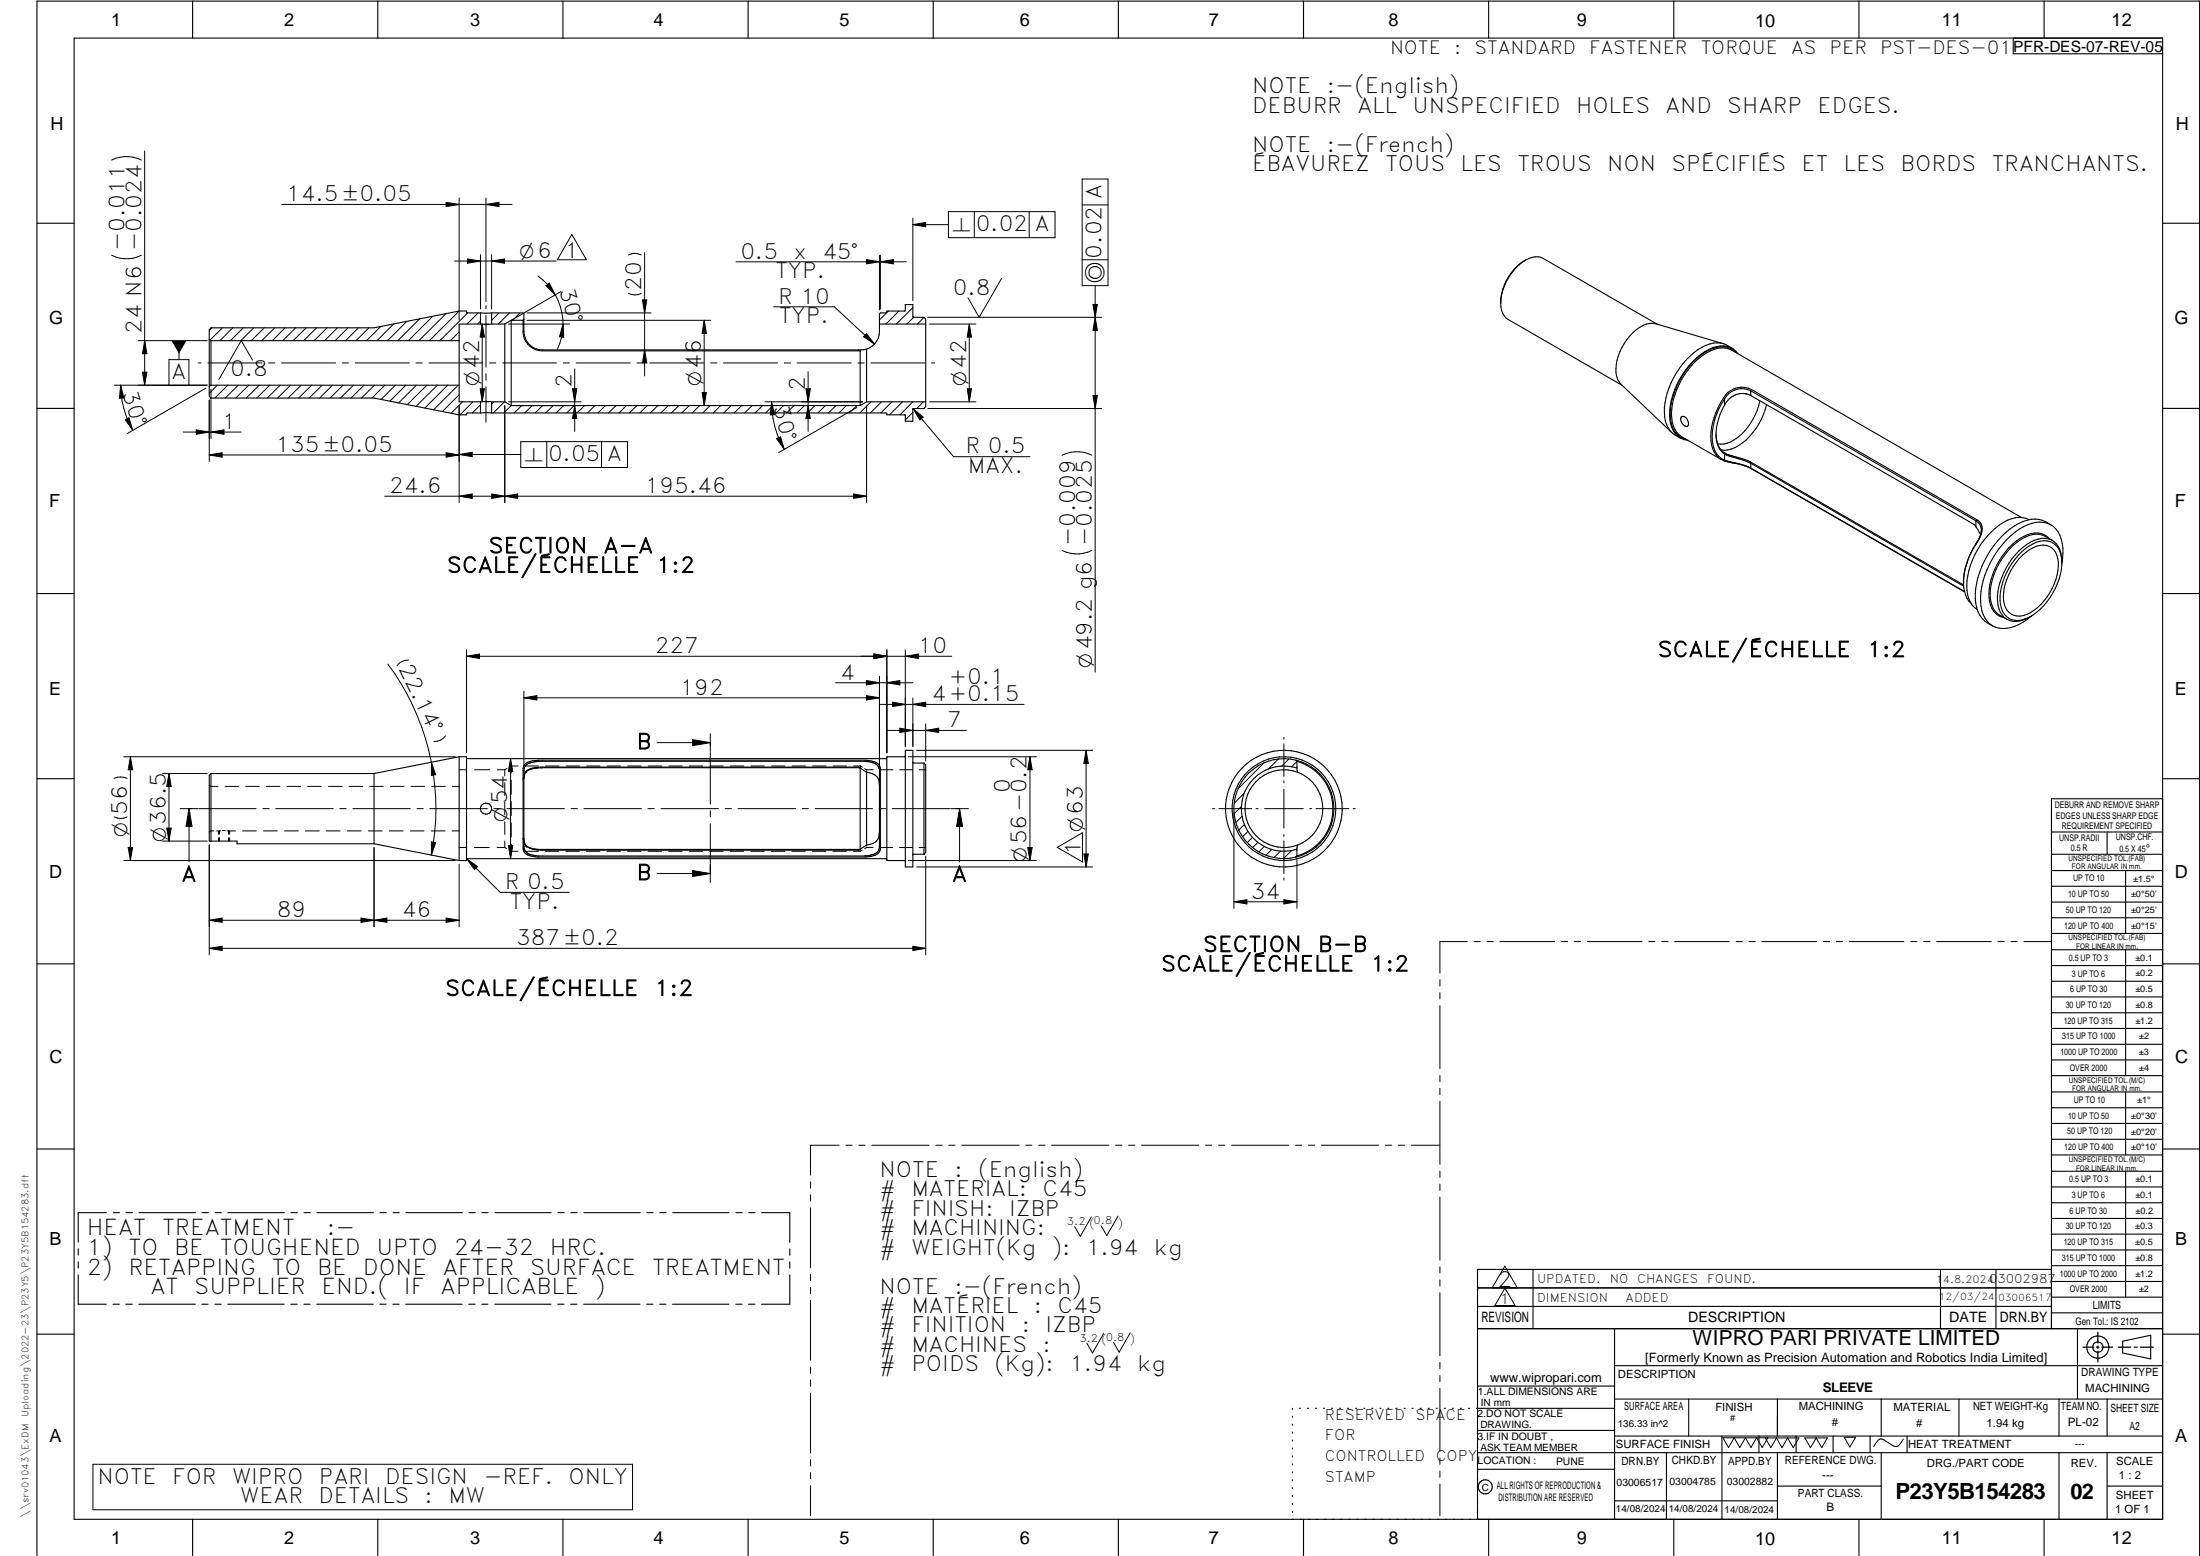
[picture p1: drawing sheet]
<svg xmlns="http://www.w3.org/2000/svg" width="594mm" height="420mm" viewBox="0 0 594 420" stroke-linecap="round" stroke-linejoin="round" font-family="sans-serif">
<g fill="none" stroke="#000" stroke-width=".3">
<path d="M20 10.3h564v400h-564zM52 .3v10M102 .3v10M152 .3v10M202 .3v10M252 .3v10M302 .3v10M352 .3v10M402 .3v10M452 .3v10M502 .3v10M543.6 10.3v4.2h40.4"/>
<path d="M552 .3v10M10 60.3h10M411.9 70.2a13.8 13.8 0 0 0-6.6 11.7M411.9 70.2a4.8 4.8 0 0 1 4.8-.4l30.8 17.7M411.9 70.2a15.2 15.2 0 0 0-6.6 10.6M584 60.3h10M56.5 91.7l.5 .3M57 92v12M57 92h67M129.7 84.5h3.1M129.7 87.5h-5.7v21h5.7M129.7 84.5h-3.5l-.2-.5h-2l-23 4.5h-44l-.5 .5v18l.5 .5h44l23 4.5h2l.2-.5h3.5"/>
<path d="M129.7 84.5v3M132.8 87.5h-3.1M132.8 84.5h8.5l.2 .3v4.7M132.8 84.5v3M132.8 87.5h3.5M136.3 87.5v21M138 86.5v23M138 86.5l-1.7 1M138 86.5h3.3M141.3 86.5v3.2M141.3 89.7a5.2 5.2 0 0 0 5.2 5h85.8M141.5 86.2l-.2 .3"/>
<path d="M141.5 89.5a5 5 0 0 0 5 5h86l1.5-.2M141.5 89.5l-.2 .2M231.9 94.5l.4 .2M232.3 94.7v14.8M234 94.3a5 5 0 0 0 3.5-4.8v-4.7l.2-.3h1.5l.2-.1 .1-.4 4.9-.1 .1-1.6h2v3.3l3 .1 .5 .5v23.6l-.5 .5-3 .1v3.3h-2l-.1-1.6-4.9-.1-.1-.4-.2-.1h-106.4M234 94.3v14.2M237.5 87.5h12.5M405.3 81.9a4.8 4.8 0 0 0 1.9 4.3l30.8 17.8M405.3 81.4v.5M465.3 92.8l-18.2-5.4a7.4 7.4 0 0 0-6.9 3.2 13.6 13.6 0 0 0-3.7 11l.3 .8 .9 1.3 13.7 13.1M467.7 94a7 7 0 0 0-8.1-.2 21.6 21.6 0 0 0-10.2 17.6 6.9 6.9 0 0 0 4.3 6.9M468.8 95.2a5.8 5.8 0 0 0-7.2-.7 20.8 20.8 0 0 0-10.5 18.6 5.6 5.6 0 0 0 4.2 5.5"/>
<path d="M469.3 95.5a5.5 5.5 0 0 0-6.9-1.6 21.1 21.1 0 0 0-11.5 16.9 7.6 7.6 0 0 0 2.8 7.5M10 110.3h10M57 104h67M57 104l-.5 .3M129.7 108.5h3.1M129.7 108.5v3M132.8 111.5h-3.1M132.8 108.5h3.5M132.8 108.5v3M136.3 108.5l1.7 1M138 109.5h94.3M234 108.5h16"/>
<path d="M234 108.5l-1.7 1M453.7 118.3l2.1 .6M454 112.6l.4-.2a1.82 1.82 0 0 1 1.3 2.7h-.2a1.95 1.95 0 0 1-1.5-2.5zM463.4 117.2a5.8 5.8 0 0 0 2.2 5.1M465.4 107.5a18 18 0 0 0-3.2 12.6 5.6 5.6 0 0 0 3.2 4.3M465.4 107.5l.3 .2M465.7 109.3a13.1 13.1 0 0 0-1.6 11.4l.4 .8 1.2 1.1M465.7 107.7v1.6M465.7 107.7a17 17 0 0 0-3 13.1 5 5 0 0 0 3 3.4M471.4 106.4h.1M472.8 106.8a5.3 5.3 0 0 0-7.1 2.5M472.8 105.5a5.3 5.3 0 0 0-7.1 2.2"/>
<path d="M472.8 105.5v1.3M472.8 106.8l60.3 34.8 .5 .6M472.8 105.5l60.8 35.1M472.9 105.2a5.7 5.7 0 0 0-7.5 2.3M472.9 105.2l-.1 .3M472.9 105.2l60.8 35.1M475.2 108.2a15.6 15.6 0 0 1-8.8 11.5l-.9 .2-1.7-.1M477 109.3a18 18 0 0 1-8.5 11.6 6.4 6.4 0 0 1-3.8 .6M584 110.3h10M464.8 124.1l-10.7-6.2a7.4 7.4 0 0 1-2.7-7.4 20.8 20.8 0 0 1 10.6-15.8 6.1 6.1 0 0 1 5.6-.1l78.3 45.1M465.4 124.4l5.8 1.4 1.7 .8M465.6 122.3l.1 .3"/>
<path d="M465.6 122.3l1.5 .6 4 1.1 1.8 .9M465.7 122.6l1.4 .6 3.9 1.1 1.8 .8M465.7 124.2l4.8 1.3 2.3 .9M465.7 122.6v1.6M465.7 124.2l-.3 .2M472.8 125.1v1.3M472.8 125.1l57.5 33.2M472.8 126.4l57.7 33.3M472.8 126.4l.1 .2M472.9 126.6l57.6 33.2M472.9 124.9l57.3 33M472.9 124.9l-.1 .2"/>
<path d="M530.2 157.1v.2M531.1 152a11.9 11.9 0 0 0 .6 10.3l.6 .6M533.6 142.2l1.2 2.2M533.6 140.6a2.95 2.95 0 0 1 1.2 3.8M533.6 146.9a20.2 20.2 0 0 0-3.3 9.3M533.6 140.6v1.6M533.6 146.9h.1M533.7 140.3l-.1 .3M533.7 140.3a2.95 2.95 0 0 1 1.2 4.2l-3.3 6.3M534.8 144.4l-1.2 2.5M545.9 149a8.2 8.2 0 0 1 7.6-2.8 5.2 5.2 0 0 1 3.3 5.2 18.3 18.3 0 0 1-8.9 15.3 4.9 4.9 0 0 1-7.1-1.6 13.6 13.6 0 0 1 1.7-11.7l1.6-2.4zM546.2 149.9a6.9 6.9 0 0 1 7.1-2.4 5.7 5.7 0 0 1 2.4 6.6 16.1 16.1 0 0 1-8.3 11.8 4.3 4.3 0 0 1-6.3-3.6 16 16 0 0 1 5.1-12.4z"/>
<path d="M547.9 140.3a7.7 7.7 0 0 0-8.1 1.5 21.7 21.7 0 0 0-8.7 17.6 6.5 6.5 0 0 0 2.8 5.2M553.3 145.4a5.4 5.4 0 0 0-6.8-.6 19.1 19.1 0 0 0-9.4 16.6 5.1 5.1 0 0 0 4 5.3M553.8 141.7a7.5 7.5 0 0 0-8.7-.3 24.3 24.3 0 0 0-11.7 20.2 7.7 7.7 0 0 0 4.7 7.4M554.2 145.9a6.6 6.6 0 0 0-5.4-1.5 15.3 15.3 0 0 0-9.2 8.1 14.7 14.7 0 0 0-1.7 10.9 5.9 5.9 0 0 0 4 3.8M556.8 152.2a11.2 11.2 0 0 0-1.6-9.4 6.5 6.5 0 0 0-7.7-1.1 22.6 22.6 0 0 0-10.9 12.1 16.7 16.7 0 0 0-1 12.2 6.1 6.1 0 0 0 2.4 3M556.8 151.6a5.6 5.6 0 0 0-3.7-6.1 9.1 9.1 0 0 0-7.9 3.2 19.3 19.3 0 0 0-5.8 13.6 5.8 5.8 0 0 0 2.5 4.9M10 160.3h10M548.4 166.4a6.4 6.4 0 0 1-6.5 .8M548.6 166.3a10.5 10.5 0 0 1-9.7 3.1l-.9-.4M584 160.3h10M10 210.3h10M57 208.9h44"/>
<path d="M57 208.9v18.2M57 208.9l-.5 .4v17.8h7.5v.7h37M101 208.9v18.9M124 204.3l-23 4.6M124 204.3h2v28.1h-2M124 204.3v28.1M126 204.6l.2 .3h113l.3-.3M141.3 208l.2 .2M141.5 208.2a2.91 2.91 0 0 1 2.8-2.5h90a2.94 2.94 0 0 1 3.1 2l.1 20.8M141.5 208.2v20.3M141.5 210v.2M141.9 206.2a8.8 8.8 0 0 1 4.6-.9h87.3a4.5 4.5 0 0 1 3.7 1.4l.2 .9v21.6a2.44 2.44 0 0 1-2.5 2.1l-1.6 .1h-87.1a8.3 8.3 0 0 1-4.6-.9l-.4-.5-.2-.9v-21.6l.1-.7z"/>
<path d="M232.1 207.3h-85.6a8.7 8.7 0 0 0-4.4 1.1M232.2 207.3l-.3-.2-87.2 .2a2.87 2.87 0 0 0-3.2 2.5M232.2 207.3l1.8 1.2M232.3 207.4v21.9M234 208.5v19.7M234 208.5a3.2 3.2 0 0 1 3.5 3.7M237.7 208l-.2 .2M244.5 204.1l-.2 .2h-4.8v28.1h4.8l.2 .2M244.5 202.6h2v31.5h-2zM246.5 205.8l.3 .2h2.7M249.5 206v24.7M249.5 206l.5 .5v23.7l-.5 .5"/>
<path d="M350 205.3l.2 .3M350 205.3a13.5 13.5 0 0 0-16.8 13.1 13.5 13.5 0 0 0 16.8 13M350 205.3a14.4 14.4 0 0 1 5.4 2.7M350.2 207.1l-.2 .2a11.5 11.5 0 0 0-14.8 11 11.5 11.5 0 0 0 14.8 11.1l.2 .2M350.2 205.6v1.9l.2 1M350.2 205.6a14.2 14.2 0 0 1 5 2.6M350.4 208.5a10.5 10.5 0 0 0-14.2 9.9 10.5 10.5 0 0 0 14.2 9.8M350.4 208.5a10.5 10.5 0 0 1 6.8 9.9 10.5 10.5 0 0 1-6.8 9.8M355.2 208.2a13.3 13.3 0 0 1 0 20.3M355.4 208l-.2 .2M355.4 208a13.6 13.6 0 0 1 0 20.7M584 215.7h-30v143.1"/>
<path d="M584 210.3h10M101 227.8l23 4.6M141.5 226.5a2.41 2.41 0 0 0 2.3 2.7l1.6 .2h86.7M141.5 228.5a2.41 2.41 0 0 0 2.5 2.4l1.6 .2h88a4.9 4.9 0 0 0 3.6-1.4l.3-1.2M141.5 228.5l-.2 .2M142.1 228.4a6.3 6.3 0 0 0 4.4 1.2h85.4l.3-.2M234 228.2l-1.8 1.2M237.5 228.5l.2 .2M237.5 224.5a3.2 3.2 0 0 1-3.5 3.7M239.5 232.1l-.3-.2h-113l-.2 .2M249.5 230.7h-2.7l-.3 .2M350.2 231.1l-.2 .3"/>
<path d="M350.4 228.2l-.2 1v1.9M355.2 228.5l.2 .2M355.2 228.5a14.2 14.2 0 0 1-5 2.6M355.4 228.7a14.4 14.4 0 0 1-5.4 2.7M554 224.7h30M554 230.7h30M554 235.1h30M554 239.3h30M569 224.7v6M574 235.1v17M554 243.6h30M554 247.8h30"/>
<path d="M554 252.1h30M554 256.5h30M574 256.5v33.9M10 260.3h10M554 260.7h30M554 265h30M554 269.2h30M554 273.5h30M554 277.7h30M584 260.3h10M554 282h30M554 286.2h30"/>
<path d="M554 290.4h30M554 294.9h30M554 299.1h30M574 294.9v17M10 310.3h10M554 303.4h30M554 307.6h30M554 311.9h30M554 316.3h30M574 316.3v34M584 310.3h10M21.1 337.2v1.7"/>
<path d="M28.7 327.4h-7.6v8M30.6 327.4h1.7M34 327.4h1.8M37.5 327.4h15.3M54.6 327.4h1.7M58.1 327.4h1.7M61.5 327.4h15.3M78.6 327.4h1.7M82.1 327.4h1.7M85.6 327.4h15.2M102.6 327.4h1.7M106.1 327.4h1.7"/>
<path d="M109.6 327.4h15.2M126.6 327.4h1.7M130.1 327.4h1.7M133.6 327.4h15.2M150.7 327.4h1.7M154.1 327.4h1.8M157.6 327.4h15.3M174.7 327.4h1.7M178.2 327.4h1.7M181.6 327.4h15.3M198.7 327.4h1.7M202.2 327.4h1.7"/>
<path d="M205.7 327.4h7.6v8M213.3 337.2v1.8M554 320.5h30M554 324.8h30M554 329h30M554 333.2h30M554 337.5h30M21.1 340.7v1.7M21.1 344.2v8h7.6M30.5 352.2h1.7M34 352.2h1.7M37.5 352.2h15.2"/>
<path d="M54.5 352.2h1.7M58 352.2h1.7M61.5 352.2h15.2M78.5 352.2h1.8M82 352.2h1.7M85.5 352.2h15.3M102.6 352.2h1.7M106.1 352.2h1.7M109.6 352.2h15.2M126.6 352.2h1.7M130.1 352.2h1.7M133.6 352.2h15.2"/>
<path d="M150.6 352.2h1.7M154.1 352.2h1.7M157.6 352.2h15.2M174.6 352.2h1.7M178.1 352.2h1.7M181.6 352.2h15.2M198.7 352.2h1.7M202.1 352.2h1.8M213.3 344.3v7.9h-7.7M213.3 340.7v1.7M399 358.8h185M399 352.8h155"/>
<path d="M399 347.8h155M414 342.8v16M436 358.8v51.5M524 342.8v16M539 342.8v16M554 341.8h30M554 346h30M554 350.3h30M554 354.5h30M554 342.8h-155v67.5M561 358.8v19M10 360.3h10"/>
<path d="M399 374.3h37M436 368.8h148M436 377.8h148M456 377.8v10M480 377.8v10M508 377.8v10M529 377.8v10M556 377.8v10M569 377.8v10M573.2 362.2l7.6-1.6v6.3l-7.6-1.6zM584 360.3h10M349 380.3v.3"/>
<path d="M349 382.4v.3M349 384.6v.3M349 386.7v.3M349 388.8v.3M349 391v.3M349 393.1v.3M349 395.3v.3M349 397.4v.3M349 399.5v.3M350.9 380.3h.2M353.1 380.3h.2M355.2 380.3h.3"/>
<path d="M357.4 380.3h.3M359.6 380.3h.3M361.7 380.3h.3M363.9 380.3h.3M366.1 380.3h.3M368.3 380.3h.2M370.4 380.3h.3M372.6 380.3h.3M374.8 380.3h.3M376.9 380.3h.4M379.1 380.3h.3M381.3 380.3h.3"/>
<path d="M383.4 380.3h.4M385.6 380.3h.3M387.8 380.3h.3M390 380.3h.3M392.2 380.3h.3M394.3 380.3h.3M396.5 380.3h.3M398.7 380.3h37.3M399 386.2h37M399 396.7h37M436 387.8h148M450 392.3v18"/>
<path d="M465 387.8v22.5M475 387.8v4.5M480 392.3v18M485 387.8v4.5M495 387.8v4.5M505 387.8v4.5M508 392.3v18M515 387.8v4.5M556 392.3v18M569 392.3v18M584 392.3h-185M52 410.3v9.7"/>
<path d="M102 410.3v9.7M152 410.3v9.7M202 410.3v9.7M252 410.3v9.7M302 410.3v9.7M349 401.7v.3M349 403.8v.4M349 406v.3M349 408.1v.3M352 410.3v9.7M402 410.3v9.7M436 405.3h44"/>
<path d="M452 410.3v9.7M480 401.3h28M502 410.3v9.7M552 410.3v9.7M569 401.3h15M10 420v-419.7h584v419.7"/>
<circle cx="131.2" cy="218.3" r="1.5"/>
<circle cx="346.7" cy="218.3" r="15.8"/>
<circle cx="346.7" cy="218.4" r="14"/>
<circle cx="566.5" cy="363.8" r="2.99"/>
<circle cx="566.5" cy="363.7" r="1.41"/>
<circle cx="401.1" cy="401.5" r="1.9"/>
</g>
<path d="M566.5 359.7v3M562.5 363.8h2.9M566.1 363.8h.7M566.5 363.4v.7M566.5 364.9v2.8M567.6 363.8h2.9M572 363.8h3.4M576.3 363.8h.8M578 363.8h3.5" fill="none" stroke="#000" stroke-width=".34"/>
<g fill="none" stroke="#000" stroke-width=".27">
<path d="M30.1 43.2a9 9 0 0 1 8.1 0M39.1 40.8v63.2M76.1 55.2h62.2M120.5 54.7l3.5 .5-3.5 .6zM124 53.5v32.9M131.2 53.5v28M131.2 55.2l3.5-.5v1.1zM246.5 58.9v22.3M256.1 57.1h28.8v7.1h-28.8zM263.1 57.1v7.1M277.9 57.1v7.1M292.2 55.3h7"/>
<path d="M292.2 48.3h7v28.8h-7zM38.2 68.9a9 9 0 0 1-8.1 0M122.8 70.5h27.4M126.2 69.9l3.5 .6-3.5 .6zM129.7 68.7v14.7M132.8 70.5l3.4-.6v1.2zM132.8 68.7v14.7M145.2 74.5a15.7 15.7 0 0 1 4.7 5.1M147.4 77.1l.9-.6 1.6 3.1zM149.9 79.6a15.9 15.9 0 0 1 .6 14.7M151.5 78.7l-13.4 7.8M154.4 63.3l4 6.8h-7.9z"/>
<path d="M169.7 68.8a3.8 3.8 0 0 1 3.5 0M173.2 79.2a3.8 3.8 0 0 1-3.5 0M174.1 68.2v33.3M198.7 70.7h46M234 70.1l3.5 .6-3.5 .5zM237.5 68.9v14.8M237.7 68.9v14.5M237.7 70.7l3.6-.6v1.1zM246.5 60.7l3.5-.6v1.2zM246.5 60.7h9.6M270.5 75.2l-6.1 10.5-3-5.3M292.2 70.1h7"/>
<path d="M295.7 77.1v104.4M37.3 92h18.7M39.1 92l.6 3.5h-1.2zM45.6 97.1h5.4v7h-5.4zM48.3 92v5.1M53.5 98h.8M56.1 98h14.6M57.2 88.5l-.7 .7M60.1 88.5l-3.4 3.3M62.9 88.5l-3.5 3.5M65.7 88.5l-3.5 3.5M68.2 97.2l-3.1-5.2-6 10.5"/>
<path d="M68.5 88.5l-3.5 3.5M71.4 88.5l-3.5 3.5M72.5 98h1.7M74.2 88.5l-3.5 3.5M76 98h14.6M77 88.5l-3.5 3.5M79.8 88.5l-3.4 3.5M82.7 88.5l-3.5 3.5M85.5 88.5l-3.5 3.5M88.3 88.5l-3.5 3.5M91.1 88.5l-3.4 3.5M92.4 98h1.7"/>
<path d="M94 88.5l-3.5 3.5M95.9 98h14.6M96.8 88.5l-3.5 3.5M99.6 88.5l-3.5 3.5M102.8 88.1l-3.8 3.9M106.3 87.5l-4.5 4.5M109.8 86.8l-5.2 5.2M112.3 98h1.7M113.4 86.1l-6 5.9M115.8 98h14.6M116.9 85.4l-6.6 6.6M120.4 84.7l-7.3 7.3"/>
<path d="M123.9 84l-8 8M124 89.6l-2.4 2.4M126.3 84.5l-7.5 7.5M129.1 84.5l-3 3M129.7 86.7l-.8 .8M130.2 87.5l.6 3.5h-1.1zM130.2 87.5v21M130.8 87.5h1.2M131.2 82.6v.8M131.2 85.2v13.9M132.2 98h1.7M134.7 84.5l-1.9 2"/>
<path d="M135.7 98h14.6M137.3 87.5h16.5M137.6 84.5l-3 3M140.4 84.5l-2 2M141.5 86.2l-.2 .3M142.3 84.5h33.5M142.3 86.5h49.6M152.1 87.5l.1 3.6-1.1-.2zM152.1 98h1.7M155.2 99.6v16.9M155.6 98h14.6M172 98h2.7l-.6-3.5-.6 3.5"/>
<path d="M173.5 81h1.2l-.6 3.5zM175.5 98h14.6M190.2 86.5l.5 3.5h-1.1zM190.2 86.5v23M191.9 98h1.7M195.4 98h14.6M208.9 82.8h16.4l10.9 10.1M211.8 98h1.7M215.3 98h14.6M231.6 98h1.8M234 90.1l2.2 2.8-3-2zM235.2 98h14.6"/>
<path d="M239.9 84l-2.4 2.4M242.7 84l-3.5 3.5M246.5 83.1l-4.4 4.4M246.7 85.7l-1.8 1.8M249.5 85.7l-1.8 1.8M250.5 85.7h47M251 87.5h12.5M251.5 98h.9M261.7 87.5l.6 3.5h-1.1zM261.7 87.5v21M295.1 82.2h1.2l-.6 3.5zM295.7 85.7l.6 3.5h-1.2z"/>
<path d="M32.6 104a24.9 24.9 0 0 0 3.2 12.2M32.6 104l.8 3.4-1.1 .1zM33.8 113.3l1-.5 1 3.4zM38.5 100.5h1.2l-.6 3.5zM49.5 116.7h15.6M53 116.1l3.5 .6-3.5 .6zM55.6 104.8l-21.3 12.3M56 104h-25.1M56.5 108v16.6M57 116.7l3.5-.6v1.2zM57 105.1v13.3M58.7 104l-2.2 2.2"/>
<path d="M61.5 104l-3.5 3.5M64.3 104l-3.5 3.5M67.2 104l-3.5 3.5M70 104l-3.5 3.5M72.8 104l-3.5 3.5M75.6 104l-3.4 3.5M78.5 104l-3.5 3.5M81.3 104l-3.5 3.5M84.2 104l-3.6 3.5M87 104l-3.5 3.5M89.8 104l-3.5 3.5M92.6 104l-3.5 3.5"/>
<path d="M95.5 104l-3.6 3.5M98.3 104l-3.5 3.5M101.1 104l-3.5 3.5M103.9 104l-3.4 3.5M106.8 104l-3.9 3.9M109.6 104l-4.3 4.3M112.4 104l-4.8 4.8M115.3 104l-5.3 5.3M118.1 104l-5.8 5.7M120.9 104l-6.2 6.2M123.7 104l-6.6 6.7M124 106.6l-4.5 4.5"/>
<path d="M124 109.6v26.1M124.9 108.5l-3.1 3.1M127.7 108.5l-3.5 3.5M129.7 105h1.1l-.6 3.5zM129.7 109.3l-2.2 2.2M130.8 108.5h1.2M131.2 100.9v1.8M131.2 104.4v9.6M133.4 108.5l-.6 .6M136.2 108.5l-3 3M136.3 109.6v26.1M137.3 108.5h19.6"/>
<path d="M138 109.5l-1.9 2M139.1 109.5h17.8M140.6 119.3h28.9v6.9h-28.9zM140.9 109.5l-2.1 2M143.7 109.5l-2 2M146.5 109.5l-2 2M147.7 119.3v6.9M149.3 109.5l-1.9 2M152.2 109.5l-2 2M154.6 105h1.1l-.5 3.5zM155 109.5l-2 2M155.2 109.5l.5 3.5h-1.1z"/>
<path d="M157.9 109.5l-2.1 2M160.6 109.5l-1.9 2M162.4 119.3v6.9M163.5 109.5l-2 2M166.3 109.5l-2 2M169.2 109.5l-2 2M172 109.5l-2 2M174.8 109.5l-2 2M177.6 109.5l-2 2M180.5 109.5l-2 2M183.3 109.5l-2 2M186.1 109.5l-2 2"/>
<path d="M188.9 109.5l-2 2M189.6 106h1.1l-.5 3.5zM191.8 109.5l-2 2M194.6 109.5l-2 2M197.4 109.5l-2 2M200.3 109.5l-2.1 2M203.1 109.5l-2 2M205.9 109.5l-2 2M206.6 108.5h26.4M208.4 108.5a25 25 0 0 0 3.4 12.8M208.4 108.5l.8 3.5h-1.2zM208.7 109.5l-2 2"/>
<path d="M209.7 118.4l1.1-.5 1 3.4zM211.6 109.5l-2 2M214.4 109.5l-2 2M217.2 109.5l-2 2M217.6 105h1.2l-.6 3.5zM218.2 109.5l.6 3.5h-1.2zM218.2 100.4v16.1M220 109.5l-1.9 2M222.9 109.5l-2 2M225.7 109.5l-2 2M228.6 109.5l-2 2M231.4 109.5l-2 2"/>
<path d="M231.4 110l-21.1 12.2M234 109.6v26.1M235.2 108.5l-3 3M238 108.5l-3 3M240.9 108.5l-3 3M243.7 108.5l-3.5 3.5M246.5 108.5l-3.5 3.5M246.5 111.4l-2 2M246.6 110.4l2.7 2.2-.9 .8zM246.6 110.4l10.9 12.9h20.6M249.3 108.5l-1.7 1.8M250.5 110.3h47"/>
<path d="M251 108.5h12.5M261.2 105h1.1l-.6 3.5zM295.1 106.8h1.2l-.6 3.5zM56.5 122.9l3.5-.6v1.1zM56.5 122.9h67.5M103.9 134h130.1M120.5 122.3l3.5 .6-3.5 .5zM124 134l3.5-.6v1.2zM124 122.7l3.5-.6v1.2zM124 122.7h16.6M132.8 133.4l7 1.2v-1.2l-7 1.2zM230.5 133.4l3.5 .6-3.5 .6z"/>
<path d="M294.8 122.9a9 9 0 0 0-8 0M294.8 148.6a9 9 0 0 1-8 0M104.7 179.3a65.2 65.2 0 0 1 11.8 26.5M110.4 178.2a3.8 3.8 0 0 0-3.2 1.5M126 177.2h131M126 175.5v27.8M126 177.2l3.5-.6v1.2zM236 176.6l3.5 .6-3.5 .6zM239.5 175.5v27.8M244.5 175.5v26M244.5 177.2l3.5-.6v1.2zM120.3 198.7a3.7 3.7 0 0 1-3.1 1.5"/>
<path d="M141.5 188.4l3.5-.6v1.2zM141.5 186.6v20.5M141.5 188.4h96M187 199.7l4.8 .8-4.8 .8zM191.8 198.1v4.8M225.6 184.4h20.9M234 183.8l3.5 .6-3.5 .6zM234 187.8l3.5 .6-3.5 .6zM237.5 182.6v24.5M237.5 190.2h39M239.5 184.4l3.5-.6v1.2zM239.5 197.2h21.4"/>
<path d="M241 189.6l3.5 .6-3.5 .6zM243 196.6l3.5 .6-3.5 .6zM246.5 190.2l3.5-.6v1.2zM246.5 188.5v13M250 197.2l3.5-.6v1.2zM250 195.5v10M346.7 199.1v.5M33.4 204.3h89.5M34.3 210.2a4.2 4.2 0 0 0-3.5 0M35.2 204.3l.6 3.6h-1.2zM35.2 204.3v28.1M43.9 208.9h12.1"/>
<path d="M45.6 208.9l.6 3.4h-1.2zM45.6 208.9v18.2M48.6 218.4h4.8M51 218.4v14.3M51 218.4l.9 4.7h-1.7zM53.7 218.4h15.5M56.5 212l.2 .2M56.8 212.3h2M60.7 212.3h3.7M66.3 212.3h3.7M71 218.4h1.7M71.9 212.3h3.7"/>
<path d="M74.5 218.4h15.5M77.5 212.3h3.7M83.1 212.3h3.7M88.7 212.3h3.7M91.8 218.4h1.7M94.3 212.3h3.7M95.3 218.4h15.5M99.9 212.3h3.6M105.4 212.3h3.7M111 212.3h3.7M112.6 218.4h1.7M116.1 218.4h15.5"/>
<path d="M116.5 205.8l1.1 3.4-1.1 .2zM116.5 205.8a64.6 64.6 0 0 1 0 25.1M116.6 212.3h3.7M122.2 212.3h1.8M124 207.9h2M128.1 207.9h4.1M133.4 218.4h1.7M134.3 207.9h2M136.3 207.9v1.7M136.3 211.4v3.4M136.3 216.6v3.4M136.9 207.5l-.6 .4"/>
<path d="M136.9 218.4h15.5M137.9 204.9l.6 3.5h-1.2zM137.9 204.9v27M138 206.8h1.9M138 206.8l-.5 .4M138 206.8v1.9M138 210.7v3.8M138 216.5v3.7M141.3 210.4h.1M141.3 210v.4M141.3 209.6h.1M141.5 210.2l-.1 .1"/>
<path d="M141.6 209l-.3 .6M141.8 206.8h3.6M142 208.4l-.1 .2M142 208.4h.1M142.1 208.4h.1M142.2 208.2h.1M147.3 206.8h3.7M152.9 206.8h3.6M154.2 218.4h1.7M157.7 218.4h15.5M158.4 206.8h3.6M164 206.8h3.6"/>
<path d="M169.5 206.8h3.6M175 218.4h1.7M175 206.8h3.7M177.4 200.5h14.4M178.5 218.4h15.5M180.6 206.8h3.6M186.1 206.8h3.7M191.7 206.8h3.6M191.8 203.2v13.9M191.8 218.9v1.7M195.8 218.4h1.7M197.2 206.8h3.7"/>
<path d="M199.3 218.4h15.5M202.8 206.8h3.6M208.3 206.8h3.7M213.9 206.8h3.6M216.6 218.4h1.7M219.4 206.8h3.6M220.1 218.4h15.5M225 206.8h3.6M230.5 206.8h1.8M231.9 207.1l.1 .1M232.1 207.3h.1M232.3 206.8l.6 .4"/>
<path d="M232.3 206.8v.3M232.3 207.3v.1M233.5 207.6l.5 .3M234 207.9h1.8M234 207.9v.1M234 208.3v.2M237.4 218.4h1.7M237.6 207.9h3.5M240.9 218.4h15.5M242.9 207.9h3.6M245.3 204.3h34.6M247.5 202.6h47.6"/>
<path d="M248.2 207.9h1.8M256.7 218.4h4.8M259.1 218.4l.8 4.7h-1.6zM259.1 218.4v14.3M278.1 204.3l.6 3.6h-1.2zM278.1 204.3v28.1M293.3 202.6l.6 3.5h-1.2zM293.3 202.6v31.5M327.4 218.4h.6M329.2 218.4h8.8M333.2 219.4v25.9M335.2 217.8l-1.9 1.9"/>
<path d="M336 214.2l-2.7 2.7M339.2 218.4h.5M341.4 206l-7.1 7M341.5 218.4h10.5M345.2 204.9l-2.7 2.7M346.7 200.8v8.9M346.7 210.8v.6M346.7 213.1v10.5M348.1 204.9l-2 2M350.2 205.6l-1.4 1.5M353.7 218.4h.5M355.4 218.4h8.8"/>
<path d="M365.4 218.4h.6M33.4 232.4h89.5M34.3 220.6a3.9 3.9 0 0 1-3.5 0M34.6 228.9h1.2l-.6 3.5zM43.9 227.1h12.1M45 223.6h1.2l-.6 3.5zM56.5 228.1v29.8M56.6 224.6l-.1 .1M57.7 224.4l-.9 .1M58.5 224.4h.8M59 224.4v.9M59 226.2v.9"/>
<path d="M59.3 224.4v.8M59.3 226.2v.9M59.6 224.3l-.3 .1M60.1 224.3h.8M61.3 224.3l.4 .1M61.7 224.4h1.9M61.7 224.4v.9M61.7 226.2v.9M62 224.4v.9M62 226.2v.9M65.5 224.4h3.7M71.2 224.4h3.7"/>
<path d="M76.8 224.4h3.8M82.5 224.4h3.7M88.1 224.4h3.8M93.8 224.4h3.7M99.5 224.4h3.7M101 228.9v21.3M105.1 224.4h3.7M110.8 224.4h3.7M116.5 224.4h3.7M116.5 227.3l1.1 .2-1.1 3.4zM122.1 224.4h1.9M124 228.9h2"/>
<path d="M124 233.4v16.8M126.1 231.9l9 9.1h18.6M126.1 231.9l2.8 2.1-.8 .8zM128.1 228.9h4.1M134.2 228.9h2.1M136.3 228.9l.5 .3M136.3 221.9v3.4M136.3 227.1v1.8M137.3 228.3h1.2l-.6 3.6zM137.4 229.5l.6 .4M138 229.9h1.8M138 222.2v3.8"/>
<path d="M138 227.9v2M141.3 226.3h.1M141.3 226.3v.4M141.3 227.1h.1M141.3 227.1l.3 .7M141.4 226.4l.1 .1M141.6 227.8h.1M141.7 229.9h3.7M141.9 228.1l.1 .2M142 228.3h.1M142.1 228.4h.1M147.3 229.9h3.6"/>
<path d="M152.8 229.9h3.7M158.4 229.9h3.6M163.9 229.9h3.6M169.5 229.9h3.6M175 229.9h3.6M177.4 235.9h14.4M180.5 229.9h3.7M186.1 229.9h3.6M187 235.1l4.8 .8-4.8 .8zM191.6 229.9h3.7M191.8 222.4v15.9M197.2 229.9h3.6"/>
<path d="M202.7 229.9h3.7M208.3 229.9h3.6M213.8 229.9h3.7M219.4 229.9h3.6M224.9 229.9h3.7M230.5 229.9h1.8M232 229.5l-.1 .1M232.1 229.4h.2M232.3 229.3v.2M232.3 229.7v.2M232.8 229.5l-.5 .4M234 228.9l-.5 .3"/>
<path d="M234 228.2v.1M234 228.6v.3M234 228.9h1.7M237.6 228.9h3.5M242.9 228.9h3.5M245.3 232.4h34.6M247.5 234.1h47.6M248.2 228.9h1.8M250 231.2v26.7M277.5 228.9h1.2l-.6 3.5zM285.5 228.8l6.8-3.9v7.8zM292.7 230.6h1.2l-.6 3.5z"/>
<path d="M335.4 220.4l-1.7 1.7M336 222.6l-1.5 1.6M337 224.5l-1.4 1.4M338.2 226.1l-1.4 1.4M339.7 227.5l-1.4 1.4M341.4 228.6l-1.5 1.4M343.4 229.4l-1.6 1.5M345.8 229.8l-1.8 1.8M346.7 225.3v.5M346.7 227v8.9M346.7 237.1v.5M348.8 229.7l-2.2 2.1"/>
<path d="M350.2 232.2v13.1M350.2 231.1l-.4 .4M56.5 248.5l3.5-.6v1.1zM56.5 256.1l3.5-.6v1.2zM56.5 248.5h67.5M56.5 256.1h193.5M97.5 247.9l3.5 .6-3.5 .5zM101 248.5l3.5-.6v1.1zM120.5 247.9l3.5 .6-3.5 .5zM246.5 255.5l3.5 .6-3.5 .6zM333.2 243.5l3.5-.5v1.1zM333.2 243.5h17"/>
<path d="M346.7 243l3.5 .5-3.5 .6zM396.2 254.3h-7.4v8.5M398.1 254.3h1.6M401.5 254.3h1.8M405 254.3h14.8M421.6 254.3h1.7M425.1 254.3h1.7M428.6 254.3h14.8M445.2 254.3h1.7M448.7 254.3h1.7M452.2 254.3h14.8M468.8 254.3h1.7"/>
<path d="M472.3 254.3h1.7M475.8 254.3h14.8M492.4 254.3h1.7M495.8 254.3h1.8M499.4 254.3h14.7M516 254.3h1.6M519.4 254.3h1.8M522.9 254.3h14.8M539.5 254.3h1.7M543 254.3h1.7M546.5 254.3h7.4M388.8 264.5v1.8"/>
<path d="M388.8 268.1v1.6M388.8 271.6v17M388.8 290.4v1.7M388.8 293.9v1.7M388.8 297.4v17M218.9 319.2v1.6M226.6 309.2h-7.7v8.1M228.4 309.2h1.7M231.9 309.2h1.7M235.4 309.2h15.5M252.7 309.2h1.7M256.2 309.2h1.7"/>
<path d="M259.7 309.2h15.5M277 309.2h1.7M280.5 309.2h1.7M284 309.2h15.5M301.2 309.2h1.8M304.8 309.2h1.7M308.3 309.2h15.5M325.5 309.2h1.7M329.1 309.2h1.6M332.6 309.2h15.4M349.8 309.2h1.7M353.3 309.2h1.7"/>
<path d="M356.8 309.2h15.5M374.1 309.2h1.7M377.6 309.2h1.7M381.1 309.2h7.7M388.8 316.2v1.7M388.8 319.7v1.7M218.9 322.6v1.8M218.9 326.1v16.2M294.7 328.6l-3 5.2-1.5-2.6M301.9 328.4l-3 5.2-1.6-2.6M388.8 323.2v17.1M218.9 344.1v1.8"/>
<path d="M218.9 347.6v1.7M218.9 351.2v16.1M305.2 359.9l-3 5.2-1.5-2.6M388.8 342.1v1.6M388.8 345.6v1.7M388.8 349v17.1M406.4 341.9l3.3 5.9h-6.8zM406.4 347.8l2.7 4.7h-5.4zM218.9 369.1v1.7M218.9 372.6v1.8M218.9 376.1v16.2M298 360.1l-3 5.2-1.5-2.6"/>
<path d="M388.8 367.9v1.7M388.8 371.4v1.7M388.8 374.9v17M25.1 395.4h145.7v12.3h-145.7zM218.9 394.1v1.8M218.9 397.6v1.7M388.8 393.7v1.7M388.8 397.2v1.7M465.2 388.2h12.2l-1.5 2.7-1.6-2.7-1.5 2.7-1.5-2.7-1.5 2.7-1.5-2.7-1.5 2.7zM476.7 388.3h9.1l-1.6 2.6-1.5-2.6-1.5 2.6-1.5-2.6-1.5 2.6zM487.4 388.3h6l-1.5 2.6-1.5-2.6-1.5 2.6zM498 388.1h3.1l-1.6 2.6z"/>
<path d="M514 388.6l-1.1 1.5a1.2 1.2 0 0 1-1.8 .3l-1.8-1.2a1.55 1.55 0 0 0-1.6-.6 1.55 1.55 0 0 0-1.2 1.1l-.5 .9M218.9 401.2v8.1M388.8 400.7v8.6"/>
</g>
<g fill="#000">
<path d="M120.5 54.7l3.5 .5-3.5 .6zM131.2 55.2l3.5-.5v1.1zM126.2 69.9l3.5 .6-3.5 .6zM132.8 70.5l3.4-.6v1.2zM147.4 77.1l.9-.6 1.6 3.1zM234 70.1l3.5 .6-3.5 .5zM237.7 70.7l3.6-.6v1.1zM246.5 60.7l3.5-.6v1.2zM39.1 92l.6 3.5h-1.2zM46.3 92h4l-2 3.5zM130.2 87.5l.6 3.5h-1.1zM152.1 87.5l.1 3.6-1.1-.2z"/>
<path d="M173.5 81h1.2l-.6 3.5zM174.1 94.5l.6 3.5h-1.2zM190.2 86.5l.5 3.5h-1.1zM234 90.1l2.2 2.8-3-2zM261.7 87.5l.6 3.5h-1.1zM295.1 82.2h1.2l-.6 3.5zM295.7 85.7l.6 3.5h-1.2zM32.6 104l.8 3.4-1.1 .1zM33.8 113.3l1-.5 1 3.4zM38.5 100.5h1.2l-.6 3.5zM53 116.1l3.5 .6-3.5 .6zM57 116.7l3.5-.6v1.2z"/>
<path d="M129.7 105h1.1l-.6 3.5zM154.6 105h1.1l-.5 3.5zM155.2 109.5l.5 3.5h-1.1zM189.6 106h1.1l-.5 3.5zM208.4 108.5l.8 3.5h-1.2zM209.7 118.4l1.1-.5 1 3.4zM218.2 109.5l.6 3.5h-1.2zM217.6 105h1.2l-.6 3.5zM246.6 110.4l2.7 2.2-.9 .8zM261.2 105h1.1l-.6 3.5zM295.1 106.8h1.2l-.6 3.5zM56.5 122.9l3.5-.6v1.1z"/>
<path d="M120.5 122.3l3.5 .6-3.5 .5zM124 134l3.5-.6v1.2zM124 122.7l3.5-.6v1.2zM132.8 133.4l3.5 .6-3.5 .6zM136.3 134l3.5-.6v1.2zM230.5 133.4l3.5 .6-3.5 .6zM126 177.2l3.5-.6v1.2zM236 176.6l3.5 .6-3.5 .6zM244.5 177.2l3.5-.6v1.2zM141.5 188.4l3.5-.6v1.2zM234 183.8l3.5 .6-3.5 .6zM234 187.8l3.5 .6-3.5 .6z"/>
<path d="M241 189.6l3.5 .6-3.5 .6zM243 196.6l3.5 .6-3.5 .6zM239.5 184.4l3.5-.6v1.2zM246.5 190.2l3.5-.6v1.2zM250 197.2l3.5-.6v1.2zM35.2 204.3l.6 3.6h-1.2zM45.6 208.9l.6 3.4h-1.2zM116.5 205.8l1.1 3.4-1.1 .2zM137.9 204.9l.6 3.5h-1.2zM187 199.7l4.8 .8-4.8 .8zM278.1 204.3l.6 3.6h-1.2zM293.3 202.6l.6 3.5h-1.2z"/>
<path d="M34.6 228.9h1.2l-.6 3.5zM45 223.6h1.2l-.6 3.5zM51 218.4l.9 4.7h-1.7zM116.5 227.3l1.1 .2-1.1 3.4zM126.1 231.9l2.8 2.1-.8 .8zM137.3 228.3h1.2l-.6 3.6zM187 235.1l4.8 .8-4.8 .8zM259.1 218.4l.8 4.7h-1.6zM277.5 228.9h1.2l-.6 3.5zM292.7 230.6h1.2l-.6 3.5zM56.5 248.5l3.5-.6v1.1zM56.5 256.1l3.5-.6v1.2z"/>
<path d="M97.5 247.9l3.5 .6-3.5 .5zM101 248.5l3.5-.6v1.1zM120.5 247.9l3.5 .6-3.5 .5zM246.5 255.5l3.5 .6-3.5 .6zM333.2 243.5l3.5-.5v1.1zM346.7 243l3.5 .5-3.5 .6z"/>
</g>
<text font-size="6" x="511.8" y="404.8">P23Y5B154283</text>
<g font-size="5.9">
<text x="23.4" y="333.4">HEAT</text>
<text x="43.8" y="333.4">TREATMENT</text>
<text x="88.3" y="333.4">:-</text>
<text x="23.4" y="338.8">1)</text>
<text x="34.7" y="338.8">TO</text>
<text x="47" y="338.8">BE</text>
<text x="59.3" y="338.8">TOUGHENED</text>
<text x="101.7" y="338.8">UPTO</text>
<text x="122.6" y="338.8">24-32</text>
<text x="148.4" y="338.8">HRC.</text>
<text x="23.4" y="344.2">2)</text>
<text x="34.7" y="344.2">RETAPPING</text>
<text x="73.4" y="344.2">TO</text>
<text x="85.7" y="344.2">BE</text>
<text x="98" y="344.2">DONE</text>
<text x="119.6" y="344.2">AFTER</text>
<text x="143.1" y="344.2">SURFACE</text>
<text x="176.1" y="344.2">TREATMENT</text>
<text x="40.6" y="349.5">AT</text>
<text x="52.5" y="349.5">SUPPLIER</text>
<text x="86.8" y="349.5">END.(</text>
<text x="109.1" y="349.5">IF</text>
<text x="119" y="349.5">APPLICABLE</text>
<text x="160.6" y="349.5">)</text>
<text x="559.1" y="404.7">02</text>
</g>
<g font-size="5.7">
<text x="338.1" y="25.2">NOTE</text>
<text x="358.3" y="25.2">:-(English)</text>
<text x="338.1" y="30.4">DEBURR</text>
<text x="366.6" y="30.4">ALL</text>
<text x="381.5" y="30.4">UNSPECIFIED</text>
<text x="425.6" y="30.4">HOLES</text>
<text x="449.8" y="30.4">AND</text>
<text x="466.4" y="30.4">SHARP</text>
<text x="490.8" y="30.4">EDGES.</text>
<text x="338.1" y="40.9">NOTE</text>
<text x="358.3" y="40.9">:-(French)</text>
<text x="338.1" y="46.2">ÉBAVUREZ</text>
<text x="374.1" y="46.2">TOUS</text>
<text x="394.4" y="46.2">LES</text>
<text x="409.7" y="46.2">TROUS</text>
<text x="434" y="46.2">NON</text>
<text x="451.4" y="46.2">SPÉCIFIÉS</text>
<text x="486.5" y="46.2">ET</text>
<text x="497.8" y="46.2">LES</text>
<text x="513.2" y="46.2">BORDS</text>
<text x="537.8" y="46.2">TRANCHANTS.</text>
<text x="77.3" y="54.4">14.5±0.05</text>
<text x="263.5" y="62.4">0.02 A</text>
<text x="33.6" y="67.7" transform="rotate(-90 33.6 67.7)">-0.011</text>
<text x="152.4" y="69.6">1</text>
<text x="199.9" y="69.8">0.5</text>
<text x="214.3" y="69.8">x</text>
<text x="222.1" y="69.8">45°</text>
<text x="297.5" y="69.8" transform="rotate(-90 297.5 69.8)">0.02 A</text>
<text x="209.4" y="75.1">TYP.</text>
<text x="151" y="78.3" transform="rotate(75 151 78.3)">30°</text>
<text x="173.2" y="78.6" transform="rotate(-90 173.2 78.6)">20</text>
<text x="210.1" y="82">R 10</text>
<text x="257.3" y="79.6">0.8</text>
<text x="210.4" y="87.2">TYP.</text>
<text x="38.2" y="90.1" transform="rotate(-90 38.2 90.1)">24 N6 -0.024</text>
<text x="62.1" y="101.6">0.8</text>
<text x="33" y="106" transform="rotate(73 33 106)">30°</text>
<text x="46.3" y="102.4">A</text>
<text x="154.3" y="104.8" transform="rotate(-90 154.3 104.8)">2</text>
<text x="217.3" y="105.5" transform="rotate(-90 217.3 105.5)">2</text>
<text x="208.7" y="110" transform="rotate(75 208.7 110)">30°</text>
<text x="59.9" y="115.8">1</text>
<text x="74.4" y="122">135±0.05</text>
<text x="148" y="124.5">0.05 A</text>
<text x="260.7" y="122.4">R 0.5</text>
<text x="261.4" y="127.7">MAX.</text>
<text x="105.1" y="133.1">24.6</text>
<text x="174.2" y="133.1">195.46</text>
<text x="131.9" y="149.4">SECTION</text>
<text x="163" y="149.4">A-A</text>
<text x="290.3" y="147.4" transform="rotate(-90 290.3 147.4)">-0.009</text>
<text x="294.8" y="147.4" transform="rotate(-90 294.8 147.4)">-0.025</text>
<text x="120.7" y="154.6">SCALE/ÉCHELLE</text>
<text x="177.2" y="154.6">1:2</text>
<text x="176.8" y="176.3">227</text>
<text x="247.9" y="176.3">10</text>
<text x="447.6" y="177.4">SCALE/ÉCHELLE</text>
<text x="504.2" y="177.4">1:2</text>
<text x="107.5" y="180.3" transform="rotate(64 107.5 180.3)">22.14°</text>
<text x="226.9" y="183.5">4</text>
<text x="256.2" y="184.8">+0.1</text>
<text x="183.6" y="187.5">192</text>
<text x="251.5" y="189.4">4+0.15</text>
<text x="255.8" y="196.3">7</text>
<text x="171.9" y="202.3">B</text>
<text x="272.7" y="214.2" transform="rotate(-90 272.7 214.2)">0</text>
<text x="137" y="217.2" transform="rotate(-90 137 217.2)">54</text>
<text x="291.8" y="230.8" transform="rotate(-90 291.8 230.8)">1 O63</text>
<text x="49" y="238">A</text>
<text x="171.9" y="237.6">B</text>
<text x="257.1" y="238">A</text>
<text x="136.3" y="240.1">R 0.5</text>
<text x="137.7" y="245.3">TYP.</text>
<text x="337.8" y="242.7">34</text>
<text x="74.8" y="247.6">89</text>
<text x="108.5" y="247.6">46</text>
<text x="139.4" y="255.2">387±0.2</text>
<text x="324.9" y="257">SECTION</text>
<text x="355.9" y="257">B-B</text>
<text x="313.6" y="262.3">SCALE/ÉCHELLE</text>
<text x="370.1" y="262.3">1:2</text>
<text x="120.2" y="268.9">SCALE/ÉCHELLE</text>
<text x="176.8" y="268.9">1:2</text>
<text x="237.5" y="317.8">NOTE</text>
<text x="257.7" y="317.8">:</text>
<text x="264.1" y="317.8">(English)</text>
<text x="237.5" y="323">#</text>
<text x="246.1" y="323">MATERIAL:</text>
<text x="281.5" y="323">C45</text>
<text x="237.5" y="328.3">#</text>
<text x="246.1" y="328.3">FINISH:</text>
<text x="272.5" y="328.3">IZBP</text>
<text x="237.5" y="333.5">#</text>
<text x="246.1" y="333.5">MACHINING:</text>
<text x="237.5" y="338.8">#</text>
<text x="246.1" y="338.8">WEIGHT(Kg</text>
<text x="284" y="338.8">):</text>
<text x="293.3" y="338.8">1.94</text>
<text x="311.6" y="338.8">kg</text>
<text x="404.4" y="347.6">2</text>
<text x="237.5" y="349.3">NOTE</text>
<text x="257.7" y="349.3">:-(French)</text>
<text x="237.5" y="354.5">#</text>
<text x="237.5" y="359.8">#</text>
<text x="246.1" y="354.5">MATÉRIEL</text>
<text x="246.1" y="359.8">FINITION</text>
<text x="275.9" y="359.8">:</text>
<text x="279.2" y="354.5">:</text>
<text x="282.3" y="359.8">IZBP</text>
<text x="285.6" y="354.5">C45</text>
<text x="237.5" y="365">#</text>
<text x="246.1" y="365">MACHINES</text>
<text x="281.5" y="365">:</text>
<text x="237.5" y="370.3">#</text>
<text x="246.1" y="370.3">POIDS</text>
<text x="268.5" y="370.3">(Kg):</text>
<text x="288.8" y="370.3">1.94</text>
<text x="307.1" y="370.3">kg</text>
<text x="26.3" y="400.6">NOTE</text>
<text x="46.5" y="400.6">FOR</text>
<text x="62.7" y="400.6">WIPRO</text>
<text x="86.1" y="400.6">PARI</text>
<text x="104" y="400.6">DESIGN</text>
<text x="130.5" y="400.6">-REF.</text>
<text x="153.5" y="400.6">ONLY</text>
<text x="64.9" y="405.9">WEAR</text>
<text x="86" y="405.9">DETAILS</text>
<text x="114.7" y="405.9">:</text>
<text x="121.1" y="405.9">MW</text>
</g>
<text font-size="5.6" x="457" y="363.2">WIPRO PARI PRIVATE LIMITED</text>
<g font-size="5.4">
<text x="257.2" y="62.4">n</text>
<text x="140.3" y="69.6">O6</text>
<text x="297.5" y="76.5" transform="rotate(-90 297.5 76.5)">a</text>
<text x="129.4" y="104.3" transform="rotate(-90 129.4 104.3)">O42</text>
<text x="189.3" y="104.3" transform="rotate(-90 189.3 104.3)">O46</text>
<text x="260.9" y="104.3" transform="rotate(-90 260.9 104.3)">O42</text>
<text x="141.7" y="124.5">n</text>
<text x="294.8" y="180.3" transform="rotate(-90 294.8 180.3)">O49.2 g6</text>
<text x="137" y="221.9" transform="rotate(-90 137 221.9)">O</text>
<text x="34.3" y="225.9" transform="rotate(-90 34.3 225.9)">O 56</text>
<text x="44.7" y="227.4" transform="rotate(-90 44.7 227.4)">O36.5</text>
<text x="277.2" y="232.7" transform="rotate(-90 277.2 232.7)">O56-0.2</text>
</g>
<g font-size="4.9">
<text x="30" y="6.9">1</text>
<text x="76.7" y="6.9">2</text>
<text x="127" y="6.9">3</text>
<text x="176.5" y="6.9">4</text>
<text x="226.7" y="6.9">5</text>
<text x="275.4" y="6.9">6</text>
<text x="326.4" y="6.9">7</text>
<text x="375" y="6.9">8</text>
<text x="425.8" y="6.9">9</text>
<text x="473.9" y="7.3">10</text>
<text x="524.3" y="6.9">11</text>
<text x="570.2" y="6.9">12</text>
<text x="375.4" y="14.5">NOTE</text>
<text x="392.7" y="14.5">:</text>
<text x="398.2" y="14.5">STANDARD</text>
<text x="429.2" y="14.5">FASTENER</text>
<text x="459.2" y="14.5">TORQUE</text>
<text x="483.7" y="14.5">AS</text>
<text x="494.1" y="14.5">PER</text>
<text x="507.7" y="14.5">PST-DES-01</text>
<text x="13.6" y="35.1">H</text>
<text x="587.6" y="35.1">H</text>
<text x="13.2" y="87.5">G</text>
<text x="587.2" y="87.5">G</text>
<text x="13.2" y="137">F</text>
<text x="587.2" y="137">F</text>
<text x="13.2" y="187.6">E</text>
<text x="587.2" y="187.6">E</text>
<text x="13.2" y="237">D</text>
<text x="587.2" y="237">D</text>
<text x="13.4" y="287.1">C</text>
<text x="587.4" y="287.1">C</text>
<text x="13.4" y="336.2">B</text>
<text x="587.4" y="336.2">B</text>
<text x="13.4" y="389.3">A</text>
<text x="587.4" y="389.3">A</text>
<text x="30" y="416.9">1</text>
<text x="76.7" y="416.9">2</text>
<text x="127" y="416.9">3</text>
<text x="176.5" y="416.9">4</text>
<text x="226.7" y="416.9">5</text>
<text x="275.4" y="416.9">6</text>
<text x="326.4" y="416.9">7</text>
<text x="375" y="416.9">8</text>
<text x="425.8" y="416.9">9</text>
<text x="473.9" y="417.3">10</text>
<text x="524.3" y="416.9">11</text>
<text x="570.2" y="416.9">12</text>
</g>
<text font-size="4.2" x="543.6" y="14">PFR-DES-07-REV-05</text>
<g font-size="3.9">
<text x="405" y="352.1">1</text>
<text x="400" y="357.1">REVISION</text>
<text x="455.9" y="357.1">DESCRIPTION</text>
<text x="526.4" y="357.1">DATE</text>
<text x="540" y="357.1">DRN.BY</text>
<text x="357.8" y="383.3">RESERVED</text>
<text x="382.3" y="383.3">SPACE</text>
<text x="357.8" y="388.9">FOR</text>
<text x="357.8" y="394.5">CONTROLLED</text>
<text x="387.8" y="394.5">COPY</text>
<text x="357.8" y="400">STAMP</text>
</g>
<text font-size="3.6" x="492.2" y="375.8">SLEEVE</text>
<g font-size="3.5">
<text x="444.3" y="367.7">[Formerly Known as Precision Automation and Robotics India Limited]</text>
<text x="402.4" y="373.3">www.wipropari.com</text>
</g>
<g font-size="3.3">
<text x="415.1" y="346.4">UPDATED.</text>
<text x="434.7" y="346.4">NO</text>
<text x="442.1" y="346.4">CHANGES</text>
<text x="461" y="346.4">FOUND.</text>
<text x="537.1" y="346.5">03002987</text>
<text x="415.1" y="351.5">DIMENSION</text>
<text x="439" y="351.5">ADDED</text>
</g>
<g font-size="3.1">
<text x="565.1" y="353.5">LIMITS</text>
<text x="562" y="371.7">DRAWING TYPE</text>
<text x="436.9" y="372.1">DESCRIPTION</text>
<text x="563.1" y="375.9">MACHINING</text>
<text x="438.6" y="380.8">SURFACE AREA</text>
<text x="463.2" y="380.9">FINISH</text>
<text x="485.7" y="380.8">MACHINING</text>
<text x="511.3" y="380.9">MATERIAL</text>
<text x="532.8" y="380.7">NET WEIGHT-Kg</text>
<text x="556.5" y="380.7">TEAM NO.</text>
<text x="569.9" y="381.2">SHEET SIZE</text>
<text x="494.6" y="385.1">#</text>
<text x="517.4" y="385.3">#</text>
<text x="536.4" y="385.3">1.94 kg</text>
<text x="558.4" y="385.1">PL-02</text>
<text x="575" y="386.1">A2</text>
<text x="436.3" y="391">SURFACE FINISH</text>
<text x="437.8" y="395.5">DRN.BY</text>
<text x="451.4" y="395.4">CHKD.BY</text>
<text x="466.6" y="395.5">APPD.BY</text>
<text x="482" y="395.4">REFERENCE DWG.</text>
<text x="515.3" y="391.1">HEAT TREATMENT</text>
<text x="571.4" y="395.6">SCALE</text>
<text x="492.1" y="399.4">---</text>
<text x="520.4" y="396.2">DRG./PART CODE</text>
<text x="559.2" y="396.1">REV.</text>
<text x="572.2" y="399.5">1 : 2</text>
<text x="485.5" y="404.3">PART CLASS.</text>
<text x="493.2" y="407.9">B</text>
<text x="571.4" y="404.7">SHEET</text>
<text x="571.2" y="408.4">1 OF 1</text>
</g>
<text font-size="3" x="579.5" y="230.1">°</text>
<g font-size="2.8">
<text x="288.1" y="330.8">3.2 (0.8 )</text>
<text x="522.8" y="346.5">14.8.2024</text>
<text x="560.4" y="357.7">Gen Tol.: IS 2102</text>
<text x="291.5" y="362.3">3.2 (0.8 )</text>
<text x="399.1" y="376.6">1.ALL DIMENSIONS ARE</text>
<text x="399" y="382.7">2.DO NOT SCALE</text>
<text x="399" y="388.7">3.IF IN DOUBT ,</text>
<text x="399" y="395.4">LOCATION :</text>
<text x="420.2" y="395.6">PUNE</text>
<text x="404.2" y="402">ALL RIGHTS OF REPRODUCTION &amp;</text>
<text x="436.5" y="401.2">03006517</text>
<text x="450.8" y="400.9">03004785</text>
<text x="466.3" y="401">03002882</text>
<text x="404.7" y="405.4">DISTRIBUTION ARE RESERVED</text>
</g>
<g font-size="2.7">
<text x="399.9" y="379.7">IN mm</text>
<text x="399.7" y="385.7">DRAWING.</text>
<text x="436.9" y="385.4">136.33 in^2</text>
<text x="399.7" y="391.8">ASK TEAM MEMBER</text>
<text x="400.1" y="402.5">C</text>
<text x="436.4" y="408.3">14/08/2024</text>
<text x="450.6" y="408.4">14/08/2024</text>
<text x="465.7" y="408.5">14/08/2024</text>
</g>
<g font-size="2.6">
<text x="523.6" y="351.2">12/03/24</text>
<text x="539.6" y="351.2">03006517</text>
</g>
<g font-size="2.5">
<text x="554.9" y="218.3">DEBURR AND REMOVE SHARP</text>
<text x="555.2" y="221">EDGES UNLESS SHARP EDGE</text>
<text x="556.1" y="227.1">UNSP.RADII</text>
<text x="556.8" y="223.8">REQUIREMENT SPECIFIED</text>
<text x="571.4" y="226.9">UNSP.CHF.</text>
<text x="559.2" y="229.9">0.5 R</text>
<text x="572.3" y="230.1">0.5 X 45</text>
<text x="559.8" y="238">UP TO 10</text>
<text x="576.1" y="238.1">±1.5°</text>
<text x="558.5" y="242.2">10 UP TO 50</text>
<text x="575.5" y="242.3">±0°50'</text>
<text x="557.4" y="250.7">120 UP TO 400</text>
<text x="557.9" y="246.5">50 UP TO 120</text>
<text x="575.5" y="250.7">±0°15'</text>
<text x="575.5" y="246.5">±0°25'</text>
<text x="558.7" y="259.4">0.5 UP TO 3</text>
<text x="559.5" y="263.7">3 UP TO 6</text>
<text x="576.6" y="263.6">±0.2</text>
<text x="576.6" y="259.4">±0.1</text>
<text x="559" y="267.9">6 UP TO 30</text>
<text x="576.6" y="267.9">±0.5</text>
<text x="557.8" y="272.2">30 UP TO 120</text>
<text x="576.6" y="272.2">±0.8</text>
<text x="556.9" y="280.7">315 UP TO 1000</text>
<text x="557.3" y="276.4">120 UP TO 315</text>
<text x="576.6" y="276.4">±1.2</text>
<text x="577.7" y="280.7">±2</text>
<text x="556.4" y="284.9">1000 UP TO 2000</text>
<text x="577.6" y="284.9">±3</text>
<text x="558.9" y="289.2">OVER 2000</text>
<text x="577.7" y="289.3">±4</text>
<text x="560" y="297.9">UP TO 10</text>
<text x="577.1" y="297.9">±1°</text>
<text x="558.5" y="302.1">10 UP TO 50</text>
<text x="575.5" y="302.1">±0°30'</text>
<text x="557.4" y="310.6">120 UP TO 400</text>
<text x="558.2" y="306.3">50 UP TO 120</text>
<text x="575.5" y="310.6">±0°10'</text>
<text x="575.5" y="306.4">±0°20'</text>
<text x="558.8" y="319.2">0.5 UP TO 3</text>
<text x="559.4" y="323.4">3 UP TO 6</text>
<text x="576.6" y="319.2">±0.1</text>
<text x="576.6" y="323.5">±0.1</text>
<text x="558.9" y="327.7">6 UP TO 30</text>
<text x="576.7" y="327.7">±0.2</text>
<text x="557.8" y="332">30 UP TO 120</text>
<text x="576.6" y="332">±0.3</text>
<text x="556.8" y="340.5">315 UP TO 1000</text>
<text x="557.3" y="336.3">120 UP TO 315</text>
<text x="576.6" y="336.3">±0.5</text>
<text x="576.6" y="340.5">±0.8</text>
<text x="556.2" y="344.7">1000 UP TO 2000</text>
<text x="576.6" y="344.7">±1.2</text>
<text x="558.9" y="349">OVER 2000</text>
<text x="577.6" y="349">±2</text>
<text x="467.2" y="383.8">#</text>
<text x="560.4" y="390.7">---</text>
</g>
<g font-size="2.4">
<text x="7.7" y="382.7" transform="rotate(-90 7.7 382.7)">Uploading\2022-23\P23Y5\P23Y5B154283.dft</text>
<text x="7.7" y="409.8" transform="rotate(-90 7.7 409.8)">\\srv01043\ExDM</text>
</g>
<g font-size="2.1">
<text x="558.5" y="232.4">UNSPECIFIED TOL.(FAB)</text>
<text x="559.5" y="234.7">FOR ANGULAR IN mm.</text>
<text x="558.6" y="253.9">UNSPECIFIED TOL.(FAB)</text>
<text x="560.7" y="256.3">FOR LINEAR IN mm.</text>
<text x="558.7" y="292.3">UNSPECIFIED TOL.(M/C)</text>
<text x="559.6" y="294.7">FOR ANGULAR IN mm.</text>
<text x="558.7" y="313.7">UNSPECIFIED TOL.(M/C)</text>
<text x="560.6" y="316.1">FOR LINEAR IN mm.</text>
</g>
</svg>
